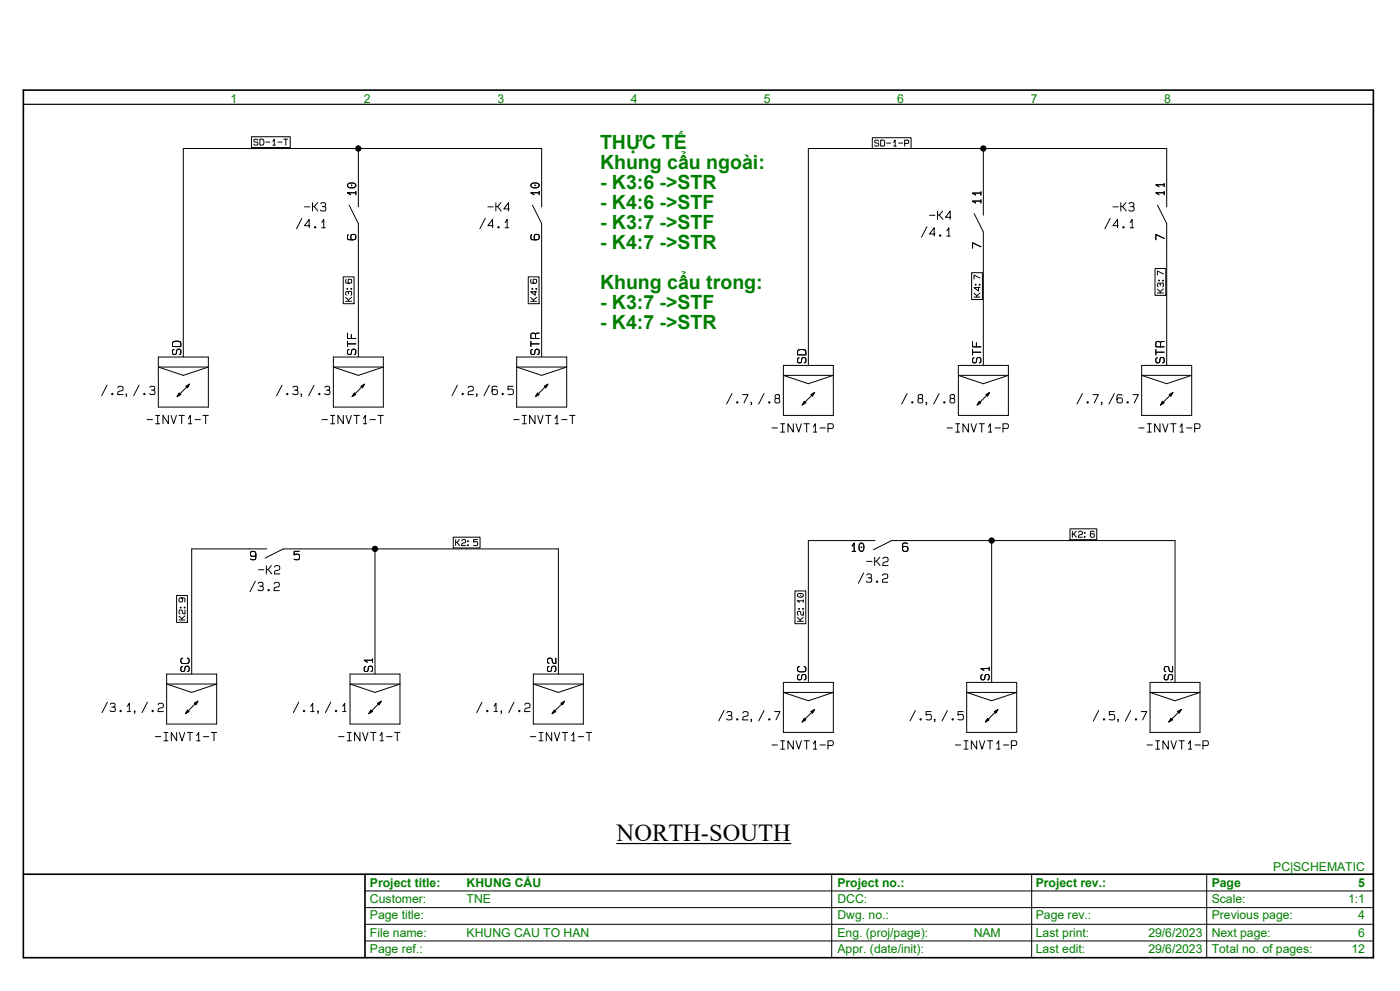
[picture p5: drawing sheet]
<svg xmlns="http://www.w3.org/2000/svg" width="420mm" height="297mm" viewBox="0 0 420 297" stroke-linecap="round" stroke-linejoin="round" font-family="sans-serif">
<path d="M7 27h405v260h-405zM7 262h405M109.5 262v25" fill="none" stroke="#000" stroke-width=".49"/>
<g fill="none" stroke="#000" stroke-width=".3">
<path d="M75.4 41h11.7v3.2h-11.7zM77.3 42l-.3-.3h-.5l-.3 .3 .1 .5 1 .3-.1 .6-.7 .1-.3-.3M78 41.7h.7a1.07 1.07 0 0 1 0 1.8h-.7zM79.8 42.6h1.2M81.9 42.4l.4-.7v1.8M81.9 43.5h.7M83.4 42.6h1.2M85.2 41.7h1.2M85.7 41.7v1.8M104.3 55.2a1.66 1.66 0 0 1 2.4 .2 1.35 1.35 0 0 1-1 1.1 1.35 1.35 0 0 1-1.4-.6zM105.5 55.4v.3M106.7 57.8h-2.5l1 .6"/>
<path d="M106.7 57.4v1M107.5 44.5v17.5M159.3 55.2a1.66 1.66 0 0 1 2.5 .2 1.35 1.35 0 0 1-1.1 1.1 1.35 1.35 0 0 1-1.4-.6zM160.5 55.4v.3M161.8 57.8h-2.5l.9 .6M161.8 57.4v1M261.7 41.3h11.6v3.2h-11.6zM263.5 42.3l-.3-.3h-.5l-.3 .3 .2 .5 .9 .3v.6l-.7 .1-.4-.3M264.2 42h.7a1.07 1.07 0 0 1 0 1.8h-.7zM266 42.9h1.2M268.1 42.7l.4-.7v1.8M268.1 43.8h.8"/>
<path d="M269.6 42.9h1.2M271.4 43l1.1-.1v-.8l-1.1-.1v1.8M294.3 59.9v1M294.3 57.9h-2.5l.9 .6M294.3 57.5v1M295 44.5v20M349.2 57.8h-2.4l.9 .6M349.2 57.4v1M349.2 55.4h-2.4l.9 .6M349.2 55v1M90.6 65.4l-1.7 3.2M91.4 62h1.6"/>
<path d="M93 67.6h-1.6l1.4-1.8v2.5M93.7 60.7v2.5M93.7 61.9h.6l1.1 1.3M95.3 60.7l-1 1.2M96.2 61.1l.3-.4 1.1 .3-.1 .8-.8 .1M96.5 66.7l.6-.9v2.5M96.5 68.3h1M97.2 61.9l.5 .5-.2 .8a1.13 1.13 0 0 1-1.4-.3M104.5 70.3l-.3 .4 .1 1a2.66 2.66 0 0 0 2.2 0l.2-.4v-.8l-1-.2-.4 .4v1l.4 .2M104.8 61.5l2.7 5.5v40M145.6 65.4l-1.6 3.2M146.4 62h1.6"/>
<path d="M148 67.6h-1.6l1.4-1.8v2.5M148.8 60.7v2.5M148.8 61.9h.5l1.1 1.3M150.3 60.7l-1 1.2M151.6 66.7l.5-.9v2.5M151.6 68.3h.9M152.8 62.6h-1.6l1.3-1.9v2.5M159.5 70.3l-.2 .4v1a2.66 2.66 0 0 0 2.2 0l.3-.4-.1-.8-1-.2-.4 .4 .1 1 .3 .2M159.7 61.5l2.8 5.5v40M162.5 62v-17.5h-107.5v62.5M278.1 67.9l-1.6 3.2M278.9 64.5h1.6"/>
<path d="M280.5 70.1h-1.6l1.4-1.8v2.5M281.3 63.3v2.5M281.3 64.4h.5l1.1 1.4M282.8 63.3l-1 1.1M284.1 69.2l.5-.9v2.5M284.1 70.8h1M285.3 65.1h-1.6l1.4-1.8v2.5M292.2 64l2.8 5.5v40M294.3 60.3h-2.5l.9 .6M294.3 74l-2.5-1.3v1.7M333.1 65.4l-1.7 3.2M333.9 62h1.6"/>
<path d="M335.5 67.6h-1.6l1.4-1.8v2.5M336.3 60.7v2.5M336.3 61.9h.5l1.1 1.3M337.8 60.7l-1 1.2M338.7 61.1l.3-.4 1.1 .3-.1 .8-.8 .1M339 66.7l.6-.9v2.5M339 68.3h1M339.7 61.9l.6 .5-.3 .8a1.13 1.13 0 0 1-1.4-.3M347.3 61.5l2.7 5.5v42.5M349.2 71.5l-2.4-1.2v1.6M350 62v-17.5h-107.5v65M103 83h3.2v8h-3.2z"/>
<path d="M103.7 90.3h1.8M103.7 89.2l.8 .7M103.9 83.8l-.2 .7 .4 .4 1.3-.2v-.9h-.9v1l.3 .1M104.2 99.8v1.7h2.5M104.5 88.1v-.6l-.6-.1-.2 .8 .2 .3M104.5 87.7l.2-.3h.6l.2 .7-.2 .4M105.5 89.1l-1 .8v.4M158.5 83h3.2v8h-3.2zM159.2 90.3h1.8M159.2 89.2l.8 .7M159.4 83.8l-.2 .7 .4 .4 1.3-.2v-.9h-.9v1l.3 .1M160.5 87.3v1.2l-1.3-1.1h1.8"/>
<path d="M161 89.1l-1 .8v.4M161.8 99.8l-.9 .1-.2 .3M291.5 81.7h3.2v8.1h-3.2zM292.2 89h1.8M292.2 87.9l.9 .7M293.6 86v1.2l-1.4-1h1.8M294 87.8l-.9 .8v.4M294 83.4l-1.8-1v1.3M346.5 80.5h3.2v8h-3.2zM347.2 87.8h1.8M347.2 86.7l.9 .7M348.1 85.6l-.1-.6-.6-.1-.2 .8 .3 .3"/>
<path d="M348.1 85.2l.1-.3h.6l.2 .7-.2 .4M349 86.6l-.9 .8v.4M349 82.1l-1.8-.9v1.2M32.1 115.4l-1.6 3.2M35.4 116.2a.8 .8 0 0 1 1.2-.4 .8 .8 0 0 1 0 1.3l-1 .2-.3 1h1.6M38 118.2l-.2 .6M41.7 115.4l-1.6 3.2M45 116.1l.3-.3 1.1 .2-.2 .9h-.8M46 116.9l.5 .5-.3 .8a1.13 1.13 0 0 1-1.3-.3M47.5 107h15v15h-15zM47.5 110h15l-7.5 2.5zM52 102.4h2l.3 .5v1h-2.5v-1z"/>
<path d="M52.2 104.7l-.4 .4v1l.4 .2 .7-.2 .3-1.4 .6-.1 .4 .3 .1 .9-.5 .5M56.7 115.3l-3.4 3.5M84.6 115.4l-1.6 3.2M87.9 116.1l.3-.3 1.1 .2-.2 .9h-.8M88.9 116.9l.5 .5-.3 .8a1.13 1.13 0 0 1-1.3-.3M90.5 118.2l-.2 .6M94.2 115.4l-1.6 3.2M97.5 116.1l.3-.3 1 .2-.1 .9h-.8M98.4 116.9l.6 .5-.3 .8a1.13 1.13 0 0 1-1.3-.3M100 107h15v15h-15zM100 110h15l-7.5 2.5zM104.2 102.3v1.6"/>
<path d="M104.2 103.1h2.5M104.7 104.7l-.5 .4 .1 1 .4 .2 .6-.2 .4-1.4 .6-.1 .4 .3v.9l-.4 .5M105.4 100.2v1.3M109.3 115.3l-3.6 3.5M137.2 115.4l-1.6 3.2M140.5 116.2a.8 .8 0 0 1 1.2-.4 .8 .8 0 0 1 0 1.3l-1 .2-.3 1h1.6M143.1 118.2l-.2 .6M146.8 115.4l-1.6 3.2M149.1 116l-.3-.2h-1a2.66 2.66 0 0 0-.1 2.2l.4 .3 .9-.1 .2-1-.4-.4-1 .1-.2 .3M153.9 115.8h-1.5v1.1l.5-.3h.6l.4 .3v1.1a1.22 1.22 0 0 1-1.5 .1M155 107h15v15h-15zM155 110h15l-7.5 2.5z"/>
<path d="M159.3 102.3v1.6M159.3 103.1h2.5M159.7 104.7l-.4 .4v1l.4 .2 .7-.2 .3-1.4 .6-.1 .4 .3 .1 .9-.5 .5M160.7 101.5l-.1-1.4-.4-.3-.7 .1-.2 .3v1.3h2.5M164.3 115.3l-3.5 3.5M219.6 117.9l-1.6 3.2M222.8 118.3h1.6l-1.2 2.5M229.2 117.9l-1.6 3.2M232.9 119.4l-.4 .3v.8l.4 .3h.6l.3-.3 .1-.6-.5-.5M235 109.5h15v15h-15zM235 112.5h15l-7.5 2.5zM239.5 104.9h2l.3 .5v1h-2.5v-1z"/>
<path d="M239.7 107.2l-.4 .4 .1 1 .3 .2 .7-.2 .3-1.4 .6-.1 .4 .3 .1 .9-.5 .5M244.3 117.8l-3.6 3.5M272.1 117.9l-1.6 3.2M275.8 119.4l-.4 .3v.8l.4 .3h.7l.3-.3v-.6l-.4-.5M281.7 117.9l-1.6 3.2M285.4 119.4l-.4 .3v.8l.4 .3h.6l.4-.3v-.6l-.4-.5M287.5 109.5h15v15h-15zM287.5 112.5h15l-7.5 2.5zM291.8 104.8v1.6M291.8 105.6h2.5M291.8 102.3v1.6h2.5M292.2 107.2l-.4 .4v1l.4 .2 .7-.2 .3-1.4 .6-.1 .4 .3 .1 .9-.5 .5"/>
<path d="M292.9 102.7v1.2M296.8 117.8l-3.5 3.5M324.7 117.9l-1.6 3.2M327.9 118.3h1.6l-1.2 2.5M334.3 117.9l-1.6 3.2M336.6 118.5l-.3-.2h-1a2.66 2.66 0 0 0-.1 2.2l.4 .3 .9-.1 .2-1-.4-.4-1 .1-.2 .3M339.9 118.3h1.6l-1.2 2.5M342.5 109.5h15v15h-15zM342.5 112.5h15l-7.5 2.5zM346.8 104.8v1.6M346.8 105.6h2.4M347.2 107.2l-.4 .4v1l.4 .2 .7-.2 .3-1.4 .6-.1 .4 .3v.9l-.4 .5"/>
<path d="M348.1 103.9v-1.3l-.4-.3-.7 .1-.2 .3v1.2h2.4M349.2 102.3l-.8 .1-.3 .3M351.8 117.8l-3.5 3.5M44.1 125.8h1.6M46.7 127h1.2M46.7 124.5h1.2M47.3 124.5v2.5M50.5 124.5v2.5l-1.6-2.5v2.5M51.3 124.5l.8 2.5 .8-2.5M53.7 124.5h1.6M54.5 124.5v2.5M56.5 125.4l.6-.9v2.5"/>
<path d="M56.5 127h1M58.5 125.8h1.6M60.9 124.5h1.6M61.7 124.5v2.5M96.6 125.8h1.6M99.2 127h1.2M99.2 124.5h1.2M99.8 124.5v2.5M103 124.5v2.5l-1.6-2.5v2.5M103.8 124.5l.8 2.5 .8-2.5M106.2 124.5h1.6M107 124.5v2.5"/>
<path d="M109 125.4l.6-.9v2.5M109 127h1M111 125.8h1.6M113.4 124.5h1.6M114.2 124.5v2.5M154.1 125.8h1.6M156.7 127h1.2M156.7 124.5h1.2M157.3 124.5v2.5M160.5 124.5v2.5l-1.6-2.5v2.5M161.3 124.5l.8 2.5 .8-2.5M163.7 124.5h1.6"/>
<path d="M164.5 124.5v2.5M166.5 125.4l.6-.9v2.5M166.5 127h1M168.5 125.8h1.6M170.9 124.5h1.6M171.7 124.5v2.5M225.5 120.7l-.2 .6M231.6 128.2h1.6M234.2 129.5h1.2M234.2 127h1.2M234.8 127v2.5M238 127v2.5l-1.6-2.5v2.5"/>
<path d="M238.8 127l.8 2.5 .8-2.5M241.2 127h1.6M242 127v2.5M244 127.9l.6-.9v2.5M244 129.5h1M246 128.2h1.6M248.4 128.4l1.4-.1 .2-.4-.1-.7-.3-.2h-1.2v2.5M278 120.7l-.2 .6M284.1 128.2h1.6M286.7 129.5h1.2M286.7 127h1.2M287.3 127v2.5"/>
<path d="M290.5 127v2.5l-1.6-2.5v2.5M291.3 127l.8 2.5 .8-2.5M293.7 127h1.6M294.5 127v2.5M296.5 127.9l.6-.9v2.5M296.5 129.5h1M298.5 128.2h1.6M300.9 128.4l1.4-.1 .2-.4-.1-.7-.3-.2h-1.2v2.5M330.6 120.7l-.2 .6M341.6 128.2h1.6M344.2 129.5h1.2M344.2 127h1.2"/>
<path d="M344.8 127v2.5M348 127v2.5l-1.6-2.5v2.5M348.8 127l.8 2.5 .8-2.5M351.2 127h1.6M352 127v2.5M354 127.9l.6-.9v2.5M354 129.5h1M356 128.2h1.6M358.4 128.4l1.4-.1 .2-.4-.1-.7-.3-.2h-1.2v2.5M321 158.5h8v3.2h-8zM321.7 159.2v1.8M322.9 159.2l-.8 .9"/>
<path d="M323.6 159.6a.59 .59 0 0 1 .8-.4 .59 .59 0 0 1 .1 1l-.8 .1-.2 .7h1.2M328.3 159.4l-.8-.2-.4 .5 .2 1.3h.9v-1h-.9l-.2 .3M53 178.5h3.2v8h-3.2zM54.4 179.2l.3 .1v1h-.9l.1-1 1.2-.1 .4 .4-.2 .8M76.6 174.2l-1.6 3.1M76.8 166.3l-.5 .4-1.1-.2 .1-1.2h1.2a2.16 2.16 0 0 1 .2 2.2l-.4 .2-1.1-.2M77.4 174.8l.4-.3 1 .3-.1 .8-.8 .1M77.5 170.8h1.6M78.4 175.7l.6 .4-.3 .8a1.13 1.13 0 0 1-1.3-.2M79.5 167.3l5.5-2.8h82.5v37.5M79.9 169.5v2.5M79.9 170.7h.5l1.1 1.3"/>
<path d="M80 164.5h-22.5v37.5M81.4 169.5l-1 1.2M82.3 175a.8 .8 0 0 1 1.2-.4 .8 .8 0 0 1 0 1.3l-1 .2-.3 .9h1.6M82.4 170a.8 .8 0 0 1 1.2-.5 .8 .8 0 0 1 .1 1.3l-1.1 .3-.3 .9h1.6M89.8 165.2h-1.6v1.1l.5-.2h.7l.4 .2v1.2a1.22 1.22 0 0 1-1.6 .1M112.5 164.5v37.5M136 161h8v3.2h-8zM136.7 161.7v1.8M136.7 162.6h.4l.8 .9M137.8 161.7l-.7 .9M138.5 162.1a.59 .59 0 0 1 .9-.4 .59 .59 0 0 1 .1 1l-.8 .1-.2 .7h1.2M143.2 161.7h-1.1v.8l.8-.2 .4 .4-.1 .7h-1.1"/>
<path d="M238.5 177.1h3.2v9.8h-3.2zM239.3 178.2a.9 .9 0 0 1 1-.5 .9 .9 0 0 1 .6 .9 .9 .9 0 0 1-1 .5 .9 .9 0 0 1-.6-.9zM240.1 178.3v.2M241 179.7v.8M255.7 163.7l.5-.9v2.4M255.7 165.2h.9M258.1 162.8h.2a1.35 1.35 0 0 1 1 1 1.35 1.35 0 0 1-.5 1.4h-.2a1.35 1.35 0 0 1-1-1 1.35 1.35 0 0 1 .5-1.4zM258.3 164h.3M259.1 171.7l-1.6 3.1M260 172.3l.3-.3 1.1 .2-.2 .9-.8 .1M260 168.3h1.6M261 173.2l.5 .4-.3 .8a1.13 1.13 0 0 1-1.3-.2"/>
<path d="M262 164.8l5.5-2.8h85v42.5M262.4 167v2.5M262.4 168.2h.5l1.1 1.3M262.5 162h-20v42.5M263.9 167l-1 1.2M264.8 172.5a.8 .8 0 0 1 1.2-.5 .8 .8 0 0 1 0 1.3l-1 .3-.3 .9h1.6M264.9 167.5a.8 .8 0 0 1 1.2-.4 .8 .8 0 0 1 0 1.2l-1 .3-.3 .9h1.6M272.3 163l-.4-.2h-.9a2.66 2.66 0 0 0-.1 2.2l.4 .2h.9l.2-1-.5-.4-.9 .1-.2 .3M297.5 162v42.5M321.7 160.1h.4l.8 .9M53.7 185.8h1.8M53.7 184.7l.8 .7"/>
<path d="M54.7 199.7l-.4 .4v1l.4 .2 .7-.2 .3-1.4 .6-.1 .4 .3v.9l-.4 .5M54.8 197.3a.83 .83 0 0 0-.6 .9 .83 .83 0 0 0 1 .7h.6a.83 .83 0 0 0 1-.7 .83 .83 0 0 0-.6-.9M55.5 184.6l-1 .8v.4M55.5 182.8v1.2l-.7-.2-.1-.8a.59 .59 0 0 0-1 .1 .59 .59 0 0 0 .3 .9M109.7 199.7l-.4 .4v1l.4 .2 .7-.2 .3-1.4 .6-.1 .4 .3 .1 .9-.5 .5M111.8 197.9h-2.5l.9 .6M111.8 197.5v1M164.7 199.7l-.4 .4v1l.4 .2 .7-.2 .3-1.4 .6-.1 .4 .3 .1 .9-.5 .5M166.8 197.3v1.6l-1-.3-.4-1.3a.82 .82 0 0 0-1.2 .4 .82 .82 0 0 0 .5 1.1M239.2 186.2h1.8M239.2 185.1l.9 .7M239.8 199.7a.83 .83 0 0 0-.5 1 .83 .83 0 0 0 .9 .7h.6a.83 .83 0 0 0 1-.7 .83 .83 0 0 0-.6-1"/>
<path d="M241 185l-.9 .8v.4M241 183.2v1.2l-.7-.2-.1-.8a.59 .59 0 0 0-1 .1 .59 .59 0 0 0 .3 .9M241 180.1h-1.8l.7 .4M296.8 200v1M351.8 199.7v1.7l-1-.3-.4-1.3a.82 .82 0 0 0-1.1 .4 .82 .82 0 0 0 .4 1.1M32.2 210.4l-1.6 3.2M33.1 211.1l.3-.3 1.1 .2-.2 .9h-.8M34.1 211.9l.5 .5-.3 .8a1.13 1.13 0 0 1-1.3-.3M38.2 211.7l.6-.9v2.5M38.2 213.3h1M40.5 213.2l-.2 .6M44.2 210.4l-1.6 3.2"/>
<path d="M47.5 211.2a.8 .8 0 0 1 1.2-.4 .8 .8 0 0 1 0 1.3l-1 .2-.3 1h1.6M49.2 219.5h1.2M49.8 219.5v2.5M50 202h15v15h-15zM50 205h15l-7.5 2.5zM53 219.5v2.5l-1.6-2.5v2.5M53.8 219.5l.8 2.5 .8-2.5M56.2 219.5h1.6M57 219.5v2.5M59.2 210.2l-3.4 3.6M63.4 219.5h1.6M64.2 219.5v2.5"/>
<path d="M89.6 210.4l-1.6 3.2M93.2 211.7l.6-.9v2.5M93.2 213.3h1M95.5 213.2l-.2 .6M99.2 210.4l-1.6 3.2M102.8 211.7l.6-.9v2.5M102.8 213.3h1M104.2 219.5h1.2M104.8 219.5v2.5M105 202h15v15h-15zM105 205h15l-7.5 2.5zM108 219.5v2.5l-1.6-2.5v2.5"/>
<path d="M108.8 219.5l.8 2.5 .8-2.5M111.2 219.5h1.6M112 219.5v2.5M114.3 210.2l-3.6 3.6M118.4 219.5h1.6M119.2 219.5v2.5M144.6 210.4l-1.6 3.2M148.2 211.7l.6-.9v2.5M148.2 213.3h1M150.5 213.2l-.2 .6M154.2 210.4l-1.6 3.2M157.5 211.2a.8 .8 0 0 1 1.2-.4 .8 .8 0 0 1 0 1.3l-1 .2-.3 1h1.6"/>
<path d="M160 202h15v15h-15zM160 205h15l-7.5 2.5zM161.7 219.5h1.2M162.3 219.5v2.5M165.5 219.5v2.5l-1.6-2.5v2.5M166.3 219.5l.8 2.5 .8-2.5M168.7 219.5h1.6M169.2 210.2l-3.4 3.6M169.5 219.5v2.5M175.9 219.5h1.6M176.7 219.5v2.5M217.2 212.9l-1.6 3.2"/>
<path d="M218.1 213.6l.3-.3 1.1 .2-.2 .9h-.8M219.1 214.4l.5 .5-.3 .8a1.13 1.13 0 0 1-1.3-.3M222.9 213.7a.8 .8 0 0 1 1.2-.4 .8 .8 0 0 1 0 1.3l-1 .2-.3 1h1.6M225.5 215.7l-.2 .6M229.2 212.9l-1.6 3.2M232.4 213.3h1.6l-1.2 2.5M235 204.5h15v15h-15zM235 207.5h15l-7.5 2.5zM239.7 202.2l-.4 .4 .1 1 .3 .2 .7-.2 .3-1.4 .6-.1 .4 .3 .1 .9-.5 .5M244.3 212.8l-3.6 3.5M274.6 212.9l-1.6 3.2M279.3 213.3h-1.5v1.1l.5-.3h.7l.3 .3v1.1a1.22 1.22 0 0 1-1.5 .1"/>
<path d="M280.5 215.7l-.2 .6M284.2 212.9l-1.6 3.2M288.9 213.3h-1.5v1.1l.5-.3h.6l.4 .3v1.1a1.22 1.22 0 0 1-1.5 .1M290 204.5h15v15h-15zM290 207.5h15l-7.5 2.5zM294.7 202.2l-.4 .4v1l.4 .2 .7-.2 .3-1.4 .6-.1 .4 .3 .1 .9-.5 .5M296.8 200.4h-2.5l.9 .6M299.3 212.8l-3.5 3.5M329.6 212.9l-1.6 3.2M334.3 213.3h-1.5v1.1l.5-.3h.6l.4 .3v1.1a1.22 1.22 0 0 1-1.5 .1M335.5 215.7l-.2 .6M339.2 212.9l-1.6 3.2"/>
<path d="M342.4 213.3h1.6l-1.2 2.5M345 204.5h15v15h-15zM345 207.5h15l-7.5 2.5zM349.7 202.2l-.4 .4 .1 1 .3 .2 .7-.2 .4-1.4 .5-.1 .4 .3 .1 .9-.5 .5M354.3 212.8l-3.5 3.5M46.6 220.8h1.6M49.2 222h1.2M59 220.5l.6-1v2.5M59 222h1M61 220.8h1.6M101.6 220.8h1.6M104.2 222h1.2"/>
<path d="M114 220.5l.6-1v2.5M114 222h1M116 220.8h1.6M159.1 220.8h1.6M161.7 222h1.2M171.5 220.5l.6-1v2.5M171.5 222h1M173.5 220.8h1.6M231.6 223.3h1.6M234.2 224.5h1.2M234.2 222h1.2M234.8 222v2.5"/>
<path d="M238 222v2.5l-1.6-2.5v2.5M238.8 222l.8 2.5 .8-2.5M241.2 222h1.6M242 222v2.5M244 222.9l.6-.9v2.5M244 224.5h1M246 223.3h1.6M248.4 223.4h1.4l.2-.5-.1-.6-.3-.3h-1.2v2.5M286.6 223.3h1.6M289.2 224.5h1.2M289.2 222h1.2M289.8 222v2.5"/>
<path d="M293 222v2.5l-1.6-2.5v2.5M293.8 222l.8 2.5 .8-2.5M296.2 222h1.6M297 222v2.5M299 222.9l.6-.9v2.5M299 224.5h1M301 223.3h1.6M303.4 223.4h1.4l.2-.5-.1-.6-.3-.3h-1.2v2.5M344.1 223.3h1.6M346.7 224.5h1.2M346.7 222h1.2M347.3 222v2.5"/>
<path d="M350.5 222v2.5l-1.6-2.5v2.5M351.3 222l.8 2.5 .8-2.5M353.7 222h1.6M354.5 222v2.5M356.5 222.9l.6-.9v2.5M356.5 224.5h1M358.5 223.3h1.6M360.9 223.4h1.4l.2-.5-.1-.6-.3-.3h-1.2v2.5M109.5 272h302.3M109.5 277h302.3M109.5 267h302.5M249.5 262v25"/>
<path d="M309.5 262v25M362 262v25M109.5 282h302.3"/>
<circle cx="107.5" cy="44.5" r=".79"/>
<circle cx="295" cy="44.5" r=".79"/>
<circle cx="94.5" cy="68.1" r=".2"/>
<circle cx="149.6" cy="68.1" r=".2"/>
<circle cx="282.1" cy="70.6" r=".2"/>
<circle cx="337" cy="68.1" r=".2"/>
<circle cx="104.2" cy="86.6" r=".14"/>
<circle cx="105.4" cy="86.6" r=".14"/>
<circle cx="159.7" cy="86.6" r=".14"/>
<circle cx="160.9" cy="86.6" r=".14"/>
<circle cx="292.7" cy="85.3" r=".14"/>
<circle cx="293.9" cy="85.3" r=".14"/>
<circle cx="347.7" cy="84.1" r=".14"/>
<circle cx="348.9" cy="84.1" r=".14"/>
<circle cx="33.7" cy="118.1" r=".2"/>
<circle cx="37.9" cy="118.2" r=".1"/>
<circle cx="43.3" cy="118.1" r=".2"/>
<circle cx="86.2" cy="118.1" r=".2"/>
<circle cx="90.4" cy="118.2" r=".1"/>
<circle cx="95.8" cy="118.1" r=".2"/>
<circle cx="138.8" cy="118.1" r=".2"/>
<circle cx="143" cy="118.2" r=".1"/>
<circle cx="150.8" cy="118.1" r=".2"/>
<circle cx="233.2" cy="118.9" r=".69"/>
<circle cx="276.1" cy="118.9" r=".69"/>
<circle cx="285.7" cy="118.9" r=".69"/>
<circle cx="221.2" cy="120.6" r=".2"/>
<circle cx="225.4" cy="120.7" r=".1"/>
<circle cx="230.8" cy="120.6" r=".2"/>
<circle cx="273.7" cy="120.6" r=".2"/>
<circle cx="277.9" cy="120.7" r=".1"/>
<circle cx="283.3" cy="120.6" r=".2"/>
<circle cx="326.3" cy="120.6" r=".2"/>
<circle cx="330.5" cy="120.7" r=".1"/>
<circle cx="338.3" cy="120.6" r=".2"/>
<circle cx="325.4" cy="159.7" r=".14"/>
<circle cx="80.6" cy="176.9" r=".2"/>
<circle cx="112.5" cy="164.5" r=".79"/>
<circle cx="140.4" cy="163.4" r=".14"/>
<circle cx="140.4" cy="162.2" r=".14"/>
<circle cx="263.1" cy="174.3" r=".2"/>
<circle cx="297.5" cy="162" r=".79"/>
<circle cx="325.4" cy="160.9" r=".14"/>
<circle cx="54.2" cy="182.1" r=".14"/>
<circle cx="55.4" cy="182.1" r=".14"/>
<circle cx="239.7" cy="182.5" r=".14"/>
<circle cx="240.9" cy="182.5" r=".14"/>
<circle cx="36.2" cy="213.1" r=".2"/>
<circle cx="40.4" cy="213.2" r=".1"/>
<circle cx="45.8" cy="213.1" r=".2"/>
<circle cx="91.2" cy="213.1" r=".2"/>
<circle cx="95.4" cy="213.2" r=".1"/>
<circle cx="100.8" cy="213.1" r=".2"/>
<circle cx="146.2" cy="213.1" r=".2"/>
<circle cx="150.4" cy="213.2" r=".1"/>
<circle cx="155.8" cy="213.1" r=".2"/>
<circle cx="221.2" cy="215.6" r=".2"/>
<circle cx="225.4" cy="215.7" r=".1"/>
<circle cx="230.8" cy="215.6" r=".2"/>
<circle cx="276.2" cy="215.6" r=".2"/>
<circle cx="280.4" cy="215.7" r=".1"/>
<circle cx="285.8" cy="215.6" r=".2"/>
<circle cx="331.2" cy="215.6" r=".2"/>
<circle cx="335.4" cy="215.7" r=".1"/>
<circle cx="340.8" cy="215.6" r=".2"/>
</g>
<path d="M7.3 31.3h404.7M185 252.8h52.3" fill="none" stroke="#000" stroke-width=".36"/>
<g fill="#000">
<circle cx="107.5" cy="44.5" r=".79"/>
<circle cx="295" cy="44.5" r=".79"/>
<circle cx="112.5" cy="164.5" r=".79"/>
<circle cx="297.5" cy="162" r=".79"/>
</g>
<g fill="#000" stroke="#000" stroke-width=".3">
<path d="M53.7 117.8l.6 .5-1.2 .6z" fill-rule="evenodd"/>
<path d="M55.8 115.8l1.1-.7-.6 1.1z" fill-rule="evenodd"/>
<path d="M106.3 117.8l.4 .5-1.1 .6z" fill-rule="evenodd"/>
<path d="M108.2 115.8l1.2-.7-.6 1.1z" fill-rule="evenodd"/>
<path d="M161.2 117.8l.6 .5-1.2 .6z" fill-rule="evenodd"/>
<path d="M163.3 115.8l1.1-.7-.7 1.1z" fill-rule="evenodd"/>
<path d="M243.2 118.3l1.2-.7-.6 1.2z" fill-rule="evenodd"/>
<path d="M295.8 118.3l1.1-.7-.7 1.2z" fill-rule="evenodd"/>
<path d="M350.8 118.3l1.1-.7-.6 1.2z" fill-rule="evenodd"/>
<path d="M241.3 120.2l.5 .6-1.2 .6z" fill-rule="evenodd"/>
<path d="M293.8 120.2l.5 .6-1.2 .6z" fill-rule="evenodd"/>
<path d="M348.8 120.2l.4 .6-1.1 .6z" fill-rule="evenodd"/>
<path d="M56.3 212.8l.4 .5-1.1 .6z" fill-rule="evenodd"/>
<path d="M58.3 210.8l1.1-.7-.6 1.2z" fill-rule="evenodd"/>
<path d="M111.3 212.8l.5 .5-1.2 .6z" fill-rule="evenodd"/>
<path d="M113.3 210.8l1.1-.7-.7 1.2z" fill-rule="evenodd"/>
<path d="M166.3 212.8l.5 .5-1.2 .6z" fill-rule="evenodd"/>
<path d="M168.3 210.8l1.1-.7-.6 1.2z" fill-rule="evenodd"/>
<path d="M241.3 215.3l.5 .5-1.2 .6z" fill-rule="evenodd"/>
<path d="M243.2 213.3l1.2-.7-.6 1.2z" fill-rule="evenodd"/>
<path d="M296.2 215.3l.6 .5-1.2 .6z" fill-rule="evenodd"/>
<path d="M298.3 213.3l1.1-.7-.6 1.2z" fill-rule="evenodd"/>
<path d="M351.3 215.3l.5 .5-1.2 .6z" fill-rule="evenodd"/>
<path d="M353.3 213.3l1.1-.7-.6 1.2z" fill-rule="evenodd"/>
</g>
<text font-size="7.3" x="185" y="252">NORTH-SOUTH</text>
<g font-size="5.9" fill="#008000">
<text x="180" y="44.5">THỰC TẾ</text>
<text x="180" y="50.5">Khung cẩu ngoài:</text>
<text x="180" y="56.5">- K3:6 -&gt;STR</text>
<text x="180" y="62.5">- K4:6 -&gt;STF</text>
<text x="180" y="68.5">- K3:7 -&gt;STF</text>
<text x="180" y="74.5">- K4:7 -&gt;STR</text>
<text x="180" y="86.5">Khung cẩu trong:</text>
<text x="180" y="92.5">- K3:7 -&gt;STF</text>
<text x="180" y="98.5">- K4:7 -&gt;STR</text>
</g>
<g font-size="3.7" fill="#008000">
<text x="69.2" y="30.8">1</text>
<text x="109.2" y="30.8">2</text>
<text x="149.2" y="30.8">3</text>
<text x="189.2" y="30.8">4</text>
<text x="229.2" y="30.8">5</text>
<text x="269.2" y="30.8">6</text>
<text x="309.2" y="30.8">7</text>
<text x="349.2" y="30.8">8</text>
<text x="382" y="261">PC|SCHEMATIC</text>
<text x="111" y="265.8">Project title:</text>
<text x="140" y="265.8">KHUNG CẨU</text>
<text x="251.2" y="265.8">Project no.:</text>
<text x="310.7" y="265.8">Project rev.:</text>
<text x="363.5" y="265.8">Page</text>
<text x="407.5" y="265.8">5</text>
<text x="111" y="270.8">Customer:</text>
<text x="111" y="275.5">Page title:</text>
<text x="140" y="270.8">TNE</text>
<text x="251.2" y="275.5">Dwg. no.:</text>
<text x="251.2" y="270.8">DCC:</text>
<text x="310.7" y="275.5">Page rev.:</text>
<text x="363.5" y="275.5">Previous page:</text>
<text x="363.5" y="270.8">Scale:</text>
<text x="404.4" y="270.8">1:1</text>
<text x="407.5" y="275.5">4</text>
<text x="111" y="280.8">File name:</text>
<text x="140" y="280.8">KHUNG CAU TO HAN</text>
<text x="251.2" y="280.8">Eng. (proj/page):</text>
<text x="292.1" y="280.8">NAM</text>
<text x="310.7" y="280.8">Last print:</text>
<text x="344.5" y="280.8">29/6/2023</text>
<text x="363.5" y="280.8">Next page:</text>
<text x="407.5" y="280.8">6</text>
<text x="111" y="285.5">Page ref.:</text>
<text x="251.2" y="285.5">Appr. (date/init):</text>
<text x="310.7" y="285.5">Last edit:</text>
<text x="344.5" y="285.5">29/6/2023</text>
<text x="363.5" y="285.5">Total no. of pages:</text>
<text x="405.4" y="285.5">12</text>
</g>
</svg>
